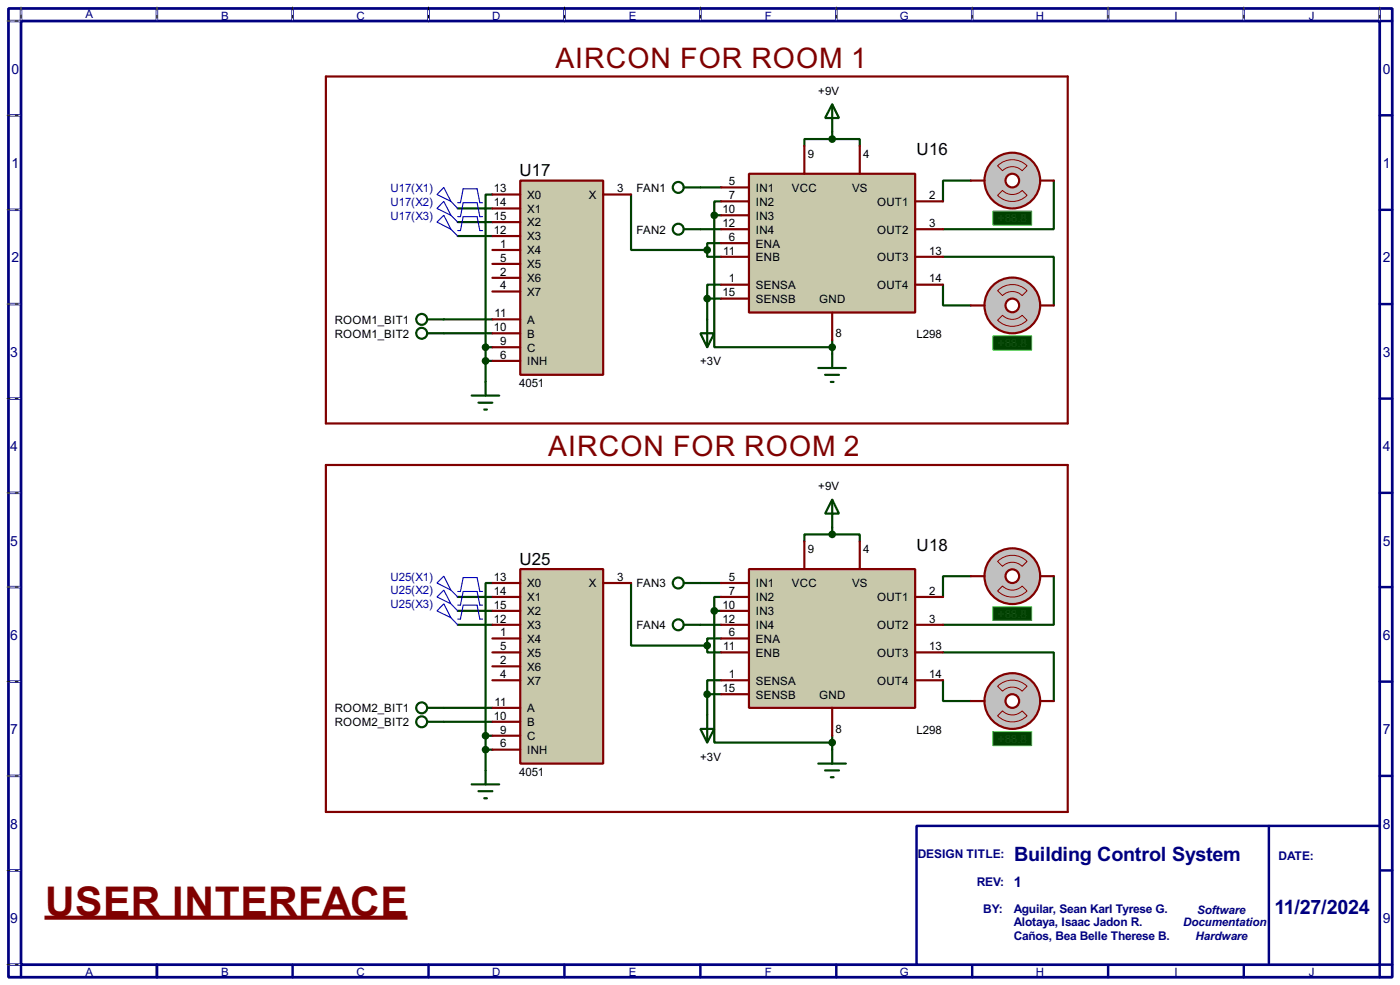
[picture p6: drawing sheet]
<svg xmlns="http://www.w3.org/2000/svg" width="256mm" height="180mm" viewBox="0 0 256 180" stroke-linecap="round" stroke-linejoin="round" font-family="sans-serif">
<path d="M1.6 1.6h253.5v177.3h-253.5zM3.9 3.9h248.9v172.7h-248.9z" fill="none" stroke="#000080" stroke-width=".5"/>
<g fill="none" stroke="#000080" stroke-width=".45">
<path d="M3.9 1.6v2.3h-2.3M28.8 1.6v2.3M53.6 1.6v2.3M78.5 1.6v2.3M103.4 1.6v2.3M128.3 1.6v2.3M153.2 1.6v2.3M178.1 1.6v2.3M203 1.6v2.3M227.9 1.6v2.3M252.8 1.6v2.3h2.3M1.6 21.1h2.3"/>
<path d="M1.6 38.4h2.3M252.8 21.1h2.3M252.8 38.4h2.3M1.6 55.7h2.3M252.8 55.7h2.3M1.6 73h2.3M252.8 73h2.3M1.6 90.2h2.3M252.8 90.2h2.3M1.6 107.5h2.3M252.8 107.5h2.3M1.6 124.8h2.3"/>
<path d="M252.8 124.8h2.3M1.6 142h2.3M1.6 159.3h2.3M252.8 142h2.3M252.8 159.3h2.3M1.6 176.6h2.3v2.3M28.8 176.6v2.3M53.6 176.6v2.3M78.5 176.6v2.3M103.4 176.6v2.3M128.3 176.6v2.3M153.2 176.6v2.3"/>
<path d="M178.1 176.6v2.3M203 176.6v2.3M227.9 176.6v2.3M255.1 176.6h-2.3v2.3"/>
</g>
<g fill="none" stroke="#fff" stroke-width=".18">
<path d="M1.3 3.9h2.3M3.9 1.3v2.3M28.8 1.3v2.3M53.6 1.3v2.3M78.5 1.3v2.3M103.4 1.3v2.3M128.3 1.3v2.3M153.2 1.3v2.3M178.1 1.3v2.3M203 1.3v2.3M227.9 1.3v2.3M252.8 1.3v2.3"/>
<path d="M1.3 21.1h2.3M1.3 38.4h2.3M1.3 55.7h2.3M1.3 73h2.3M1.3 90.2h2.3M1.3 107.5h2.3M1.3 124.8h2.3M1.3 142h2.3M1.3 159.3h2.3M1.3 176.6h2.3"/>
</g>
<g fill="none" stroke="#000" stroke-width=".18" stroke-dasharray=".5 1">
<path d="M1.3 3.9h2.3M3.9 1.3v2.3M28.8 1.3v2.3M53.6 1.3v2.3M78.5 1.3v2.3M103.4 1.3v2.3M128.3 1.3v2.3M153.2 1.3v2.3M178.1 1.3v2.3M203 1.3v2.3M227.9 1.3v2.3M252.8 1.3v2.3"/>
<path d="M1.3 21.1h2.3M1.3 38.4h2.3M1.3 55.7h2.3M1.3 73h2.3M1.3 90.2h2.3M1.3 107.5h2.3M1.3 124.8h2.3M1.3 142h2.3M1.3 159.3h2.3M1.3 176.6h2.3"/>
</g>
<path d="M167.9 151.2h84.9v25.4h-84.9z" fill="#fff" stroke="#000080" stroke-width=".45"/>
<path d="M232.5 151.2v25.4" fill="none" stroke="#000080" stroke-width=".45"/>
<g fill="none" stroke="#004000" stroke-width=".4">
<path d="M83.9 38.2h6.3M90.2 35.6h-1.2v28M115.6 35.6v10.2h14M128.3 34.3h3.8M130.9 39.4v24.2h21.6M130.9 39.4h1.2M132.1 36.9h-1.2v2.5M152.5 25.5h-5.1v1.2M152.5 25.5h5v1.2M152.5 24.2v1.3M177.9 33.1h-5.1v3.8M193.1 33.1v8.9h-20.3"/>
<path d="M81.3 58.5h8.9M83.9 40.7h6.3M83.9 43.2h6.3M128.3 42h3.8M129.6 45.8v1.2h2.5M129.6 54.7v3.8M129.6 54.7h2.5M132.1 52.1h-2.5v2.6M132.1 44.5h-2.5v1.3M172.8 47h20.3v8.9M172.8 52.1v3.8h5.1M81.3 61h8.9"/>
<path d="M89 63.6h1.2M89 66.1h1.2M89 63.6v6.3M152.5 62.3v2.5M152.5 97.8h-5.1v1.3M152.5 97.8h5v1.3M152.5 96.6v1.2M83.9 111.8h6.3M83.9 114.4h6.3M83.9 109.3h6.3M90.2 106.7h-1.2v28M115.6 106.7v11.5h14"/>
<path d="M128.3 106.7h3.8M128.3 114.4h3.8M129.6 118.2v1.2h2.5M130.9 111.8v24.1h21.6M130.9 111.8h1.2M132.1 109.3h-1.2v2.5M132.1 116.9h-2.5v1.3M172.8 119.4h20.3v8.9M177.9 105.5h-5.1v3.8M193.1 105.5v8.9h-20.3M81.3 129.6h8.9M81.3 132.1h8.9"/>
<path d="M89 134.7v6.3M89 137.2h1.2M89 134.7h1.2M129.6 127.1v3.8M129.6 127.1h2.5M132.1 124.5h-2.5v2.6M152.5 134.7v2.5M172.8 124.5v3.8h5.1"/>
</g>
<path d="M181.9 38.7h7.1v2.5h-7.1z" fill="#004000" stroke="#0f0" stroke-width=".2"/>
<circle cx="185.4" cy="33.1" r="5.1" fill="#c0c0c0" stroke="#800000" stroke-width=".4"/>
<path d="M182.8 35.8l.9-.9a2.54 2.54 0 0 0 3.6 0l.9 .9a3.8 3.8 0 0 1-5.4 0zM182.8 30.4a3.8 3.8 0 0 1 5.4 0l-.9 .9a2.54 2.54 0 0 0-3.6 0z" fill="none" stroke="#800000" stroke-width=".18"/>
<circle cx="185.4" cy="33.1" r="1.25" fill="#feffff" stroke="#800000" stroke-width=".4"/>
<path d="M177.9 33.1h2.5M190.6 33.1h2.5" fill="none" stroke="#800000" stroke-width=".4"/>
<path d="M181.9 61.5h7.1v2.6h-7.1z" fill="#004000" stroke="#0f0" stroke-width=".2"/>
<circle cx="185.4" cy="55.9" r="5.1" fill="#c0c0c0" stroke="#800000" stroke-width=".4"/>
<path d="M182.8 58.6l.9-.9a2.54 2.54 0 0 0 3.6 0l.9 .9a3.8 3.8 0 0 1-5.4 0zM182.8 53.2a3.8 3.8 0 0 1 5.4 0l-.9 .9a2.54 2.54 0 0 0-3.6 0z" fill="none" stroke="#800000" stroke-width=".18"/>
<circle cx="185.4" cy="55.9" r="1.25" fill="#feffff" stroke="#800000" stroke-width=".4"/>
<path d="M177.9 55.9h2.5M190.6 55.9h2.5" fill="none" stroke="#800000" stroke-width=".4"/>
<path d="M137.2 31.8h30.5v25.4h-30.5z" fill="#c8c8aa" stroke="#800000" stroke-width=".4"/>
<g fill="none" stroke="#800000" stroke-width=".4">
<path d="M132.1 34.3h5.1M132.1 36.9h5.1M132.1 39.4h5.1M147.4 26.7v5.1M157.5 26.7v5.1M167.7 36.9h5.1M132.1 44.5h5.1M132.1 42h5.1M132.1 47h5.1M132.1 52.1h5.1M132.1 54.7h5.1M152.5 57.2v5.1"/>
<path d="M167.7 42h5.1M167.7 47h5.1M167.7 52.1h5.1"/>
</g>
<path d="M95.3 33.1h15.2v35.5h-15.2z" fill="#c8c8aa" stroke="#800000" stroke-width=".4"/>
<g fill="none" stroke="#800000" stroke-width=".4">
<path d="M90.2 35.6h5.1M90.2 38.2h5.1M110.5 35.6h5.1M90.2 40.7h5.1M90.2 43.2h5.1M90.2 45.8h5.1M90.2 48.3h5.1M90.2 50.9h5.1M90.2 53.4h5.1M90.2 58.5h5.1M90.2 61h5.1M90.2 63.6h5.1"/>
<path d="M90.2 66.1h5.1"/>
</g>
<g fill="none" stroke="#004000" stroke-width=".4">
<path d="M152.5 19.1l1.2 2.5h-2.5zM152.5 19.1v5.1M125.3 34.3h3M78.3 58.5h3M125.3 42h3M129.6 58.5v5.1M78.3 61h3M86.4 72.4h5.1M87.7 73.7h2.5M88.7 75h.5M89 69.9v2.5M128.3 61h2.6l-1.3 2.6z"/>
<path d="M149.9 67.4h5.1M151.2 68.6h2.5M152.2 69.9h.5M152.5 64.8v2.6"/>
<circle cx="124.2" cy="34.3" r="1"/>
<circle cx="77.2" cy="58.5" r="1"/>
<circle cx="124.2" cy="42" r="1"/>
<circle cx="77.2" cy="61" r="1"/>
</g>
<g fill="#004000" stroke="#004000" stroke-width=".4">
<circle cx="130.8" cy="39.4" r=".5"/>
<circle cx="129.5" cy="54.7" r=".5"/>
<circle cx="152.4" cy="25.5" r=".5"/>
<circle cx="152.4" cy="63.6" r=".5"/>
<circle cx="88.9" cy="63.6" r=".5"/>
<circle cx="88.9" cy="66.1" r=".5"/>
<circle cx="129.5" cy="45.8" r=".5"/>
</g>
<path d="M81.3 34.3l1.3 2.6-2.5-1.3zM81.3 36.9l1.3 2.5-2.5-1.2zM81.3 39.4l1.3 2.6-2.5-1.3zM82.6 36.9l1.3 1.3M82.6 39.4l1.3 1.3M83.9 37.1h.5l.5-2.5h2.5l.5 2.5h.5M83.9 39.7h.5l.5-2.6h2.5l.5 2.6h.5M82.6 42l1.3 1.2M83.9 42.2h.5l.5-2.5h2.5l.5 2.5h.5" fill="none" stroke="#0000c0" stroke-width=".2"/>
<path d="M181.9 111.1h7.1v2.5h-7.1z" fill="#004000" stroke="#0f0" stroke-width=".2"/>
<circle cx="185.4" cy="105.5" r="5.1" fill="#c0c0c0" stroke="#800000" stroke-width=".4"/>
<path d="M182.8 108.2l.9-.9a2.54 2.54 0 0 0 3.6 0l.9 .9a3.8 3.8 0 0 1-5.4 0zM182.8 102.8a3.8 3.8 0 0 1 5.4 0l-.9 .9a2.54 2.54 0 0 0-3.6 0z" fill="none" stroke="#800000" stroke-width=".18"/>
<circle cx="185.4" cy="105.5" r="1.25" fill="#feffff" stroke="#800000" stroke-width=".4"/>
<path d="M177.9 105.5h2.5M190.6 105.5h2.5" fill="none" stroke="#800000" stroke-width=".4"/>
<path d="M181.9 133.9h7.1v2.6h-7.1z" fill="#004000" stroke="#0f0" stroke-width=".2"/>
<circle cx="185.4" cy="128.3" r="5.1" fill="#c0c0c0" stroke="#800000" stroke-width=".4"/>
<path d="M182.8 131l.9-.9a2.54 2.54 0 0 0 3.6 0l.9 .9a3.8 3.8 0 0 1-5.4 0zM182.8 125.6a3.8 3.8 0 0 1 5.4 0l-.9 .9a2.54 2.54 0 0 0-3.6 0z" fill="none" stroke="#800000" stroke-width=".18"/>
<circle cx="185.4" cy="128.3" r="1.25" fill="#feffff" stroke="#800000" stroke-width=".4"/>
<path d="M177.9 128.3h2.5M190.6 128.3h2.5" fill="none" stroke="#800000" stroke-width=".4"/>
<path d="M137.2 104.2h30.5v25.4h-30.5z" fill="#c8c8aa" stroke="#800000" stroke-width=".4"/>
<g fill="none" stroke="#800000" stroke-width=".4">
<path d="M59.7 14h135.9v63.5h-135.9zM59.7 85.1h135.9v63.5h-135.9zM147.4 99.1v5.1M157.5 99.1v5.1M132.1 106.7h5.1M132.1 109.3h5.1M132.1 116.9h5.1M132.1 114.4h5.1M132.1 119.4h5.1M132.1 111.8h5.1M167.7 109.3h5.1M167.7 114.4h5.1"/>
<path d="M167.7 119.4h5.1M132.1 124.5h5.1M132.1 127.1h5.1M152.5 129.6v5.1M167.7 124.5h5.1"/>
</g>
<g fill="none" stroke="#004000" stroke-width=".4">
<path d="M152.5 91.5l1.2 2.5h-2.5zM152.5 91.5v5.1M125.3 106.7h3M125.3 114.4h3M78.3 129.6h3M78.3 132.1h3M128.3 133.4h2.6l-1.3 2.5zM129.6 130.9v5M149.9 139.8h5.1M152.5 137.2v2.6M86.4 143.6h5.1M87.7 144.8h2.5"/>
<path d="M88.7 146.1h.5M89 141v2.6M151.2 141h2.5M152.2 142.3h.5"/>
<circle cx="124.2" cy="106.7" r="1"/>
<circle cx="124.2" cy="114.4" r="1"/>
<circle cx="77.2" cy="129.6" r="1"/>
<circle cx="77.2" cy="132.1" r="1"/>
</g>
<g fill="#004000" stroke="#004000" stroke-width=".4">
<circle cx="130.8" cy="111.8" r=".5"/>
<circle cx="129.5" cy="127.1" r=".5"/>
<circle cx="152.4" cy="97.8" r=".5"/>
<circle cx="152.4" cy="135.9" r=".5"/>
<circle cx="88.9" cy="137.2" r=".5"/>
<circle cx="129.5" cy="118.2" r=".5"/>
</g>
<path d="M95.3 104.2h15.2v35.6h-15.2z" fill="#c8c8aa" stroke="#800000" stroke-width=".4"/>
<g fill="none" stroke="#800000" stroke-width=".4">
<path d="M90.2 106.7h5.1M90.2 109.3h5.1M90.2 111.8h5.1M90.2 114.4h5.1M90.2 116.9h5.1M90.2 119.4h5.1M110.5 106.7h5.1M90.2 122h5.1M90.2 124.5h5.1M90.2 129.6h5.1M90.2 132.1h5.1M90.2 134.7h5.1"/>
<path d="M90.2 137.2h5.1"/>
</g>
<circle cx="88.9" cy="134.7" r=".5" fill="#004000" stroke="#004000" stroke-width=".4"/>
<path d="M81.3 105.5l1.3 2.5-2.5-1.3zM81.3 108l1.3 2.5-2.5-1.2zM81.3 110.5l1.3 2.6-2.5-1.3zM82.6 108l1.3 1.3M82.6 110.5l1.3 1.3M82.6 113.1l1.3 1.3M83.9 108.3h.5l.5-2.6h2.5l.5 2.6h.5M83.9 110.8h.5l.5-2.5h2.5l.5 2.5h.5M83.9 113.3h.5l.5-2.5h2.5l.5 2.5h.5" fill="none" stroke="#0000c0" stroke-width=".2"/>
<path d="M8.2 168h66.5" fill="none" stroke="#800000" stroke-width=".75" stroke-linecap="butt"/>
<text font-size="8.4" fill="#800000" x="8.3" y="167.7">USER INTERFACE</text>
<g font-size="5.8" fill="#800000">
<text x="101.7" y="12.4">AIRCON FOR ROOM 1</text>
<text x="100.4" y="83.5">AIRCON FOR ROOM 2</text>
</g>
<g font-size="4.1" fill="#000080">
<text x="185.8" y="157.6">Building Control System</text>
<text x="233.5" y="167.3">11/27/2024</text>
</g>
<g font-size="3.5">
<text x="167.9" y="28.5">U16</text>
<text x="95.2" y="32.3">U17</text>
<text x="167.9" y="100.9">U18</text>
<text x="95.2" y="103.4">U25</text>
</g>
<text font-size="3" fill="#000080" x="185.8" y="162.4">1</text>
<g font-size="2.9" fill="#000080">
<text x="2.1" y="13.5">0</text>
<text x="253.4" y="13.5">0</text>
<text x="2.1" y="30.7">1</text>
<text x="253.4" y="30.7">1</text>
<text x="2.1" y="48">2</text>
<text x="253.4" y="48">2</text>
<text x="1.9" y="65.3">3</text>
<text x="253.4" y="65.3">3</text>
<text x="1.9" y="82.5">4</text>
<text x="253.4" y="82.5">4</text>
<text x="1.9" y="99.9">5</text>
<text x="253.4" y="99.9">5</text>
<text x="1.9" y="117.1">6</text>
<text x="253.4" y="117.1">6</text>
<text x="1.9" y="134.4">7</text>
<text x="253.4" y="134.4">7</text>
<text x="1.9" y="151.7">8</text>
<text x="253.4" y="151.7">8</text>
<text x="1.9" y="168.9">9</text>
<text x="253.4" y="168.9">9</text>
</g>
<g font-size="2.5" fill="#000080">
<text x="168.1" y="157.1">DESIGN TITLE:</text>
<text x="234.2" y="157.4">DATE:</text>
<text x="178.9" y="162.2">REV:</text>
<text x="180.1" y="167.1">BY:</text>
<text x="185.7" y="167.1">Aguilar, Sean Karl Tyrese G.</text>
<text x="185.7" y="169.6">Alotaya, Isaac Jadon R.</text>
<text x="185.7" y="172.1">Caños, Bea Belle Therese B.</text>
</g>
<g font-size="2.4" fill="#000080">
<text x="15.6" y="3.4">A</text>
<text x="40.5" y="3.6">B</text>
<text x="65.3" y="3.6">C</text>
<text x="90.2" y="3.6">D</text>
<text x="115.2" y="3.6">E</text>
<text x="140.1" y="3.6">F</text>
<text x="164.8" y="3.6">G</text>
<text x="189.8" y="3.6">H</text>
<text x="215.1" y="3.6">I</text>
<text x="239.8" y="3.6">J</text>
<text x="219.3" y="167.3">Software</text>
<text x="216.7" y="169.6">Documentation</text>
<text x="219" y="172.1">Hardware</text>
<text x="15.6" y="178.7">A</text>
<text x="40.5" y="178.7">B</text>
<text x="65.3" y="178.7">C</text>
<text x="90.2" y="178.7">D</text>
<text x="115.2" y="178.7">E</text>
<text x="140.1" y="178.7">F</text>
<text x="164.8" y="178.7">G</text>
<text x="189.8" y="178.7">H</text>
<text x="215.1" y="178.7">I</text>
<text x="239.8" y="178.7">J</text>
</g>
<g font-size="2.4">
<text x="149.9" y="17.3">+9V</text>
<text x="148" y="28.9">9</text>
<text x="158.2" y="28.9">4</text>
<text x="90.5" y="35.2">13</text>
<text x="113.1" y="35.2">3</text>
<text x="116.6" y="35.1">FAN1</text>
<text x="133.5" y="33.9">5</text>
<text x="138.5" y="35.1">IN1</text>
<text x="145.1" y="35.1">VCC</text>
<text x="156.1" y="35.1">VS</text>
<text x="90.5" y="37.7">14</text>
<text x="90.5" y="40.2">15</text>
<text x="96.6" y="36.4">X0</text>
<text x="96.6" y="39">X1</text>
<text x="96.6" y="41.5">X2</text>
<text x="107.9" y="36.4">X</text>
<text x="132.4" y="39">10</text>
<text x="132.4" y="41.6">12</text>
<text x="133.5" y="36.5">7</text>
<text x="138.5" y="37.7">IN2</text>
<text x="138.5" y="40.2">IN3</text>
<text x="160.7" y="37.7">OUT1</text>
<text x="170.2" y="36.5">2</text>
<text x="170.2" y="41.6">3</text>
<text x="90.5" y="42.8">12</text>
<text x="91.6" y="45.4">1</text>
<text x="91.6" y="47.9">5</text>
<text x="96.6" y="44">X3</text>
<text x="96.6" y="46.6">X4</text>
<text x="116.6" y="42.7">FAN2</text>
<text x="132.5" y="46.6">11</text>
<text x="133.5" y="44.1">6</text>
<text x="138.5" y="45.3">ENA</text>
<text x="138.5" y="47.8">ENB</text>
<text x="138.5" y="42.7">IN4</text>
<text x="160.7" y="42.7">OUT2</text>
<text x="160.7" y="47.8">OUT3</text>
<text x="170.2" y="46.6">13</text>
<text x="91.6" y="50.4">2</text>
<text x="91.6" y="52.9">4</text>
<text x="96.6" y="49.1">X5</text>
<text x="96.6" y="51.7">X6</text>
<text x="133.5" y="51.7">1</text>
<text x="138.5" y="52.9">SENSA</text>
<text x="160.7" y="52.9">OUT4</text>
<text x="170.2" y="51.7">14</text>
<text x="61.3" y="59.3">ROOM1_BIT1</text>
<text x="90.6" y="58.1">11</text>
<text x="96.6" y="54.2">X7</text>
<text x="96.6" y="59.3">A</text>
<text x="132.4" y="54.3">15</text>
<text x="138.5" y="55.4">SENSB</text>
<text x="150.1" y="55.5">GND</text>
<text x="61.3" y="61.8">ROOM1_BIT2</text>
<text x="90.5" y="60.6">10</text>
<text x="91.6" y="63.1">9</text>
<text x="91.6" y="65.6">6</text>
<text x="96.6" y="61.8">B</text>
<text x="96.6" y="64.4">C</text>
<text x="153.1" y="61.7">8</text>
<text x="167.9" y="61.9">L298</text>
<text x="95.1" y="70.8">4051</text>
<text x="96.6" y="66.9">INH</text>
<text x="128.3" y="66.9">+3V</text>
<text x="149.9" y="89.8">+9V</text>
<text x="148" y="101.2">9</text>
<text x="158.2" y="101.2">4</text>
<text x="90.5" y="106.3">13</text>
<text x="96.6" y="107.5">X0</text>
<text x="107.9" y="107.5">X</text>
<text x="113.1" y="106.3">3</text>
<text x="116.6" y="107.5">FAN3</text>
<text x="133.5" y="106.3">5</text>
<text x="138.5" y="107.5">IN1</text>
<text x="145.1" y="107.5">VCC</text>
<text x="156.1" y="107.5">VS</text>
<text x="90.5" y="108.9">14</text>
<text x="90.5" y="111.4">15</text>
<text x="90.5" y="114">12</text>
<text x="96.6" y="110.1">X1</text>
<text x="96.6" y="112.6">X2</text>
<text x="132.4" y="111.4">10</text>
<text x="132.4" y="114">12</text>
<text x="133.5" y="108.9">7</text>
<text x="138.5" y="110.1">IN2</text>
<text x="138.5" y="112.6">IN3</text>
<text x="160.7" y="110.1">OUT1</text>
<text x="170.2" y="108.9">2</text>
<text x="170.2" y="114">3</text>
<text x="91.6" y="116.5">1</text>
<text x="91.6" y="119">5</text>
<text x="96.6" y="115.2">X3</text>
<text x="96.6" y="117.7">X4</text>
<text x="116.6" y="115.2">FAN4</text>
<text x="132.5" y="119">11</text>
<text x="133.5" y="116.5">6</text>
<text x="138.5" y="117.7">ENA</text>
<text x="138.5" y="115.2">IN4</text>
<text x="160.7" y="115.2">OUT2</text>
<text x="170.2" y="119">13</text>
<text x="91.6" y="121.6">2</text>
<text x="91.6" y="124.1">4</text>
<text x="96.6" y="120.2">X5</text>
<text x="96.6" y="122.8">X6</text>
<text x="96.6" y="125.3">X7</text>
<text x="133.5" y="124.1">1</text>
<text x="138.5" y="120.2">ENB</text>
<text x="138.5" y="125.3">SENSA</text>
<text x="160.7" y="120.2">OUT3</text>
<text x="160.7" y="125.3">OUT4</text>
<text x="170.2" y="124.1">14</text>
<text x="61.3" y="130.4">ROOM2_BIT1</text>
<text x="90.5" y="131.7">10</text>
<text x="90.6" y="129.2">11</text>
<text x="96.6" y="130.4">A</text>
<text x="132.4" y="126.7">15</text>
<text x="138.5" y="127.9">SENSB</text>
<text x="150.1" y="127.9">GND</text>
<text x="61.3" y="132.9">ROOM2_BIT2</text>
<text x="91.6" y="134.3">9</text>
<text x="91.6" y="136.8">6</text>
<text x="96.6" y="132.9">B</text>
<text x="96.6" y="135.5">C</text>
<text x="153.1" y="134.1">8</text>
<text x="167.9" y="134.3">L298</text>
<text x="95.1" y="142">4051</text>
<text x="96.6" y="138">INH</text>
<text x="128.3" y="139.3">+3V</text>
</g>
<g font-size="2.4" fill="#0000c0">
<text x="71.5" y="35.1">U17(X1)</text>
<text x="71.5" y="37.7">U17(X2)</text>
<text x="71.5" y="40.2">U17(X3)</text>
<text x="71.5" y="106.3">U25(X1)</text>
<text x="71.5" y="108.8">U25(X2)</text>
<text x="71.5" y="111.3">U25(X3)</text>
</g>
<g font-size="2.4" fill="#008000">
<text x="182.8" y="40.7">+88.8</text>
<text x="182.8" y="63.5">+88.8</text>
<text x="182.8" y="113.1">+88.8</text>
<text x="182.8" y="136">+88.8</text>
</g>
</svg>
